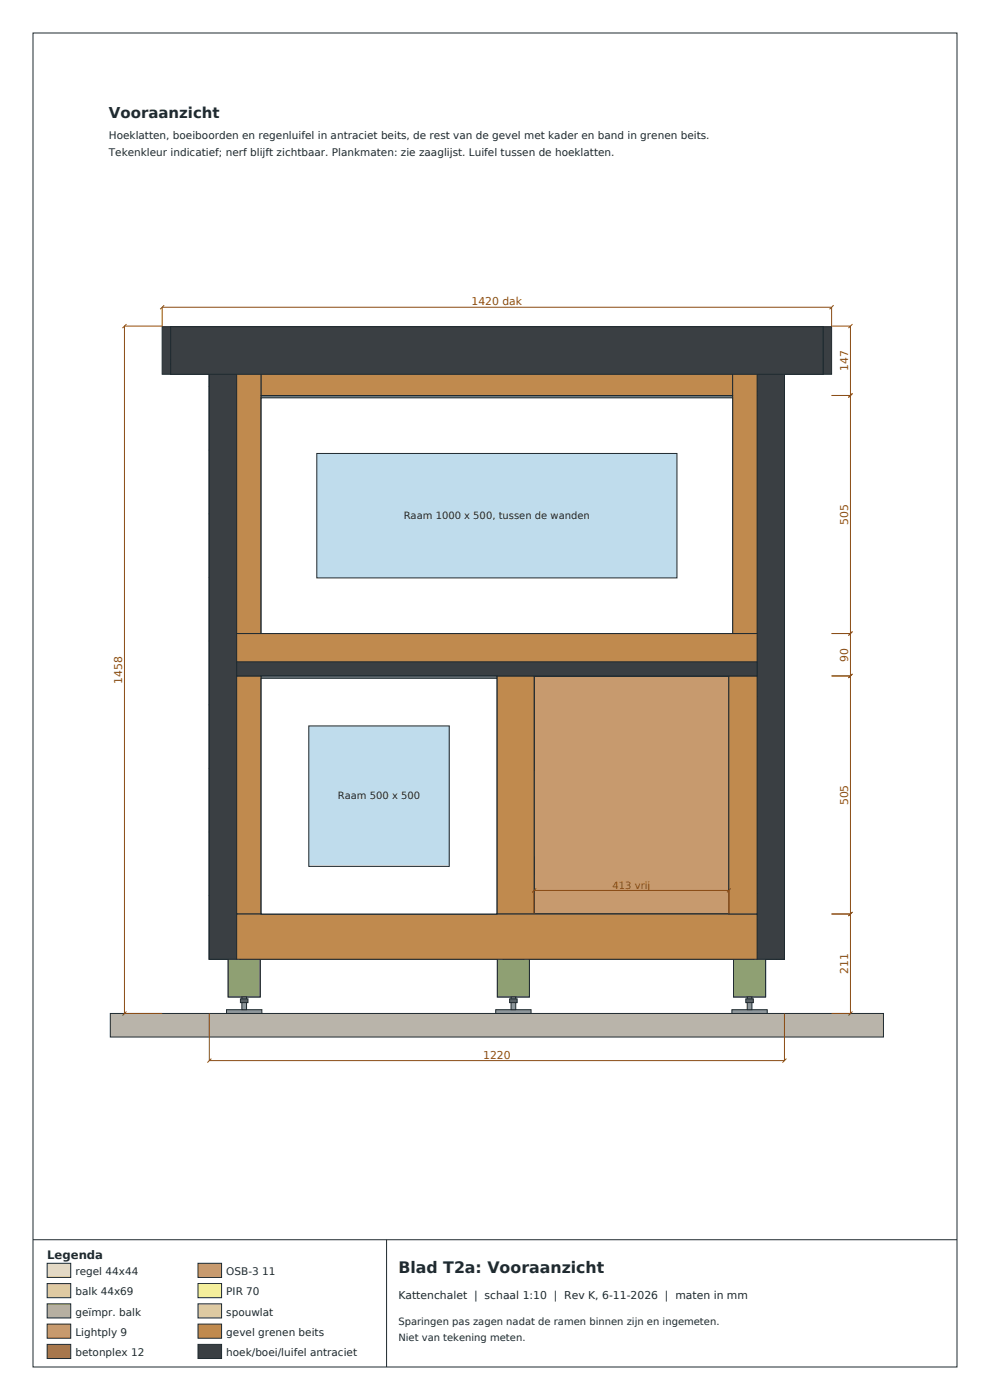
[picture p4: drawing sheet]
<svg xmlns="http://www.w3.org/2000/svg" width="210mm" height="297mm" viewBox="0 0 210 297" stroke-linecap="round" stroke-linejoin="round" font-family="sans-serif">
<g fill="#3a3f43" stroke="#1f2a30" stroke-width=".21">
<path d="M34.4 69.3h1.8v10.1h-1.8z" fill-rule="evenodd"/>
<path d="M174.6 69.3h1.8v10.1h-1.8z" fill-rule="evenodd"/>
<path d="M36.2 72.2h138.4v7.2h-138.4z" fill-rule="evenodd"/>
</g>
<g fill="#e3c992" stroke="#1f2a30" stroke-width=".21">
<path d="M48.4 70.4h4.4v5.7h-4.4z" fill-rule="evenodd"/>
<path d="M84.9 70.4h4.4v5.7h-4.4z" fill-rule="evenodd"/>
<path d="M121.5 70.4h4.4v5.7h-4.4z" fill-rule="evenodd"/>
<path d="M158 70.4h4.4v5.7h-4.4z" fill-rule="evenodd"/>
<path d="M36.2 70.4h4.4v5.7h-4.4z" fill-rule="evenodd"/>
<path d="M170.2 70.4h4.4v5.7h-4.4z" fill-rule="evenodd"/>
</g>
<path d="M36.2 69.3h138.4v1.1h-138.4z" fill-rule="evenodd" fill="#cfae78" stroke="#1f2a30" stroke-width=".21"/>
<g fill="#a87748" stroke="#1f2a30" stroke-width=".21">
<path d="M36.2 76.1h138.4v1.2h-138.4z" fill-rule="evenodd"/>
<path d="M36.2 76.1h6.7v1.2h-6.7z" fill-rule="evenodd"/>
<path d="M167.9 76.1h6.7v1.2h-6.7z" fill-rule="evenodd"/>
</g>
<g fill="#c08a4e" stroke="#1f2a30" stroke-width=".21">
<path d="M50.2 190h110.4v13.5h-110.4z" fill-rule="evenodd"/>
<path d="M50.2 176.5h110.4v13.5h-110.4z" fill-rule="evenodd"/>
<path d="M50.2 163h110.4v13.5h-110.4z" fill-rule="evenodd"/>
<path d="M50.2 149.5h110.4v13.5h-110.4z" fill-rule="evenodd"/>
<path d="M50.2 136h110.4v13.5h-110.4z" fill-rule="evenodd"/>
<path d="M50.2 122.5h110.4v13.5h-110.4z" fill-rule="evenodd"/>
<path d="M50.2 109h110.4v13.5h-110.4z" fill-rule="evenodd"/>
<path d="M50.2 95.5h110.4v13.5h-110.4z" fill-rule="evenodd"/>
<path d="M50.2 82h110.4v13.5h-110.4z" fill-rule="evenodd"/>
<path d="M50.2 77.3h110.4v4.7h-110.4z" fill-rule="evenodd"/>
</g>
<g fill="#3a3f43" stroke="#1f2a30" stroke-width=".21">
<path d="M44.4 77.3h5.8v126.2h-5.8z" fill-rule="evenodd"/>
<path d="M160.6 77.3h5.8v126.2h-5.8z" fill-rule="evenodd"/>
</g>
<g fill="#d8c7a6" stroke="#1f2a30" stroke-width=".21">
<path d="M48.4 77.3h4.4v126.2h-4.4z" fill-rule="evenodd"/>
<path d="M105.5 77.3h4.4v126.2h-4.4z" fill-rule="evenodd"/>
<path d="M158 77.3h4.4v126.2h-4.4z" fill-rule="evenodd"/>
</g>
<g fill="#3a3f43" stroke="#1f2a30" stroke-width=".21">
<path d="M44.4 77.3h1.8v126.2h-1.8z" fill-rule="evenodd"/>
<path d="M164.6 77.3h1.8v126.2h-1.8z" fill-rule="evenodd"/>
</g>
<g fill="#8fa073" stroke="#1f2a30" stroke-width=".21">
<path d="M48.4 202h6.8v9.5h-6.8z" fill-rule="evenodd"/>
<path d="M105.5 202h6.8v9.5h-6.8z" fill-rule="evenodd"/>
<path d="M155.6 202h6.8v9.5h-6.8z" fill-rule="evenodd"/>
</g>
<path d="M48.4 195.1h114v6.9h-114z" fill-rule="evenodd" fill="#a9b78a" stroke="#1f2a30" stroke-width=".21"/>
<path d="M48.4 193.9h114v1.2h-114z" fill-rule="evenodd" fill="#a87748" stroke="#1f2a30" stroke-width=".21"/>
<g fill="#cfae78" stroke="#1f2a30" stroke-width=".21">
<path d="M55.2 202h50.3v1.1h-50.3z" fill-rule="evenodd"/>
<path d="M112.3 202h43.3v1.1h-43.3z" fill-rule="evenodd"/>
</g>
<g fill="#e3c992" stroke="#1f2a30" stroke-width=".21">
<path d="M48.4 189.5h114v4.4h-114z" fill-rule="evenodd"/>
<path d="M48.4 143.4h114v4.4h-114z" fill-rule="evenodd"/>
<path d="M48.4 147.8h4.4v41.7h-4.4z" fill-rule="evenodd"/>
<path d="M105.5 147.8h4.4v41.7h-4.4z" fill-rule="evenodd"/>
<path d="M158 147.8h4.4v41.7h-4.4z" fill-rule="evenodd"/>
</g>
<g fill="#f4ef9c" stroke="#1f2a30" stroke-width=".21">
<path d="M52.8 147.8h52.7v41.7h-52.7z" fill-rule="evenodd"/>
<path d="M109.9 147.8h48.1v41.7h-48.1z" fill-rule="evenodd"/>
</g>
<path d="M48.4 134.4h114v1.2h-114z" fill-rule="evenodd" fill="#a87748" stroke="#1f2a30" stroke-width=".21"/>
<path d="M48.4 142.5h114v.9h-114z" fill-rule="evenodd" fill="#c79a6e" stroke="#1f2a30" stroke-width=".21"/>
<g fill="#e3c992" stroke="#1f2a30" stroke-width=".21">
<path d="M48.4 135.6h114v6.9h-114z" fill-rule="evenodd"/>
<path d="M48.4 130h114v4.4h-114z" fill-rule="evenodd"/>
<path d="M48.4 83.9h114v4.4h-114z" fill-rule="evenodd"/>
<path d="M48.4 88.3h4.4v41.7h-4.4z" fill-rule="evenodd"/>
<path d="M105.5 88.3h4.4v41.7h-4.4z" fill-rule="evenodd"/>
<path d="M158 88.3h4.4v41.7h-4.4z" fill-rule="evenodd"/>
</g>
<g fill="#f4ef9c" stroke="#1f2a30" stroke-width=".21">
<path d="M52.8 88.3h52.7v41.7h-52.7z" fill-rule="evenodd"/>
<path d="M109.9 88.3h48.1v41.7h-48.1z" fill-rule="evenodd"/>
</g>
<path d="M48.4 83h114v.9h-114z" fill-rule="evenodd" fill="#c79a6e" stroke="#1f2a30" stroke-width=".21"/>
<g fill="#e3c992" stroke="#1f2a30" stroke-width=".21">
<path d="M48.4 76.1h114v6.9h-114z" fill-rule="evenodd"/>
<path d="M40.6 70.4h7.8v5.7h-7.8z" fill-rule="evenodd"/>
<path d="M162.4 70.4h7.8v5.7h-7.8z" fill-rule="evenodd"/>
</g>
<g fill="#c08a4e" stroke="#1f2a30" stroke-width=".21">
<path d="M44.4 190h1.8v13.5h-1.8z" fill-rule="evenodd"/>
<path d="M164.6 190h1.8v13.5h-1.8z" fill-rule="evenodd"/>
<path d="M44.4 176.5h1.8v13.5h-1.8z" fill-rule="evenodd"/>
<path d="M164.6 176.5h1.8v13.5h-1.8z" fill-rule="evenodd"/>
<path d="M44.4 163h1.8v13.5h-1.8z" fill-rule="evenodd"/>
<path d="M164.6 163h1.8v13.5h-1.8z" fill-rule="evenodd"/>
<path d="M44.4 149.5h1.8v13.5h-1.8z" fill-rule="evenodd"/>
<path d="M164.6 149.5h1.8v13.5h-1.8z" fill-rule="evenodd"/>
<path d="M44.4 136h1.8v13.5h-1.8z" fill-rule="evenodd"/>
<path d="M164.6 136h1.8v13.5h-1.8z" fill-rule="evenodd"/>
<path d="M44.4 122.5h1.8v13.5h-1.8z" fill-rule="evenodd"/>
<path d="M164.6 122.5h1.8v13.5h-1.8z" fill-rule="evenodd"/>
<path d="M44.4 109h1.8v13.5h-1.8z" fill-rule="evenodd"/>
<path d="M164.6 109h1.8v13.5h-1.8z" fill-rule="evenodd"/>
<path d="M44.4 95.5h1.8v13.5h-1.8z" fill-rule="evenodd"/>
<path d="M164.6 95.5h1.8v13.5h-1.8z" fill-rule="evenodd"/>
<path d="M44.4 82h1.8v13.5h-1.8z" fill-rule="evenodd"/>
<path d="M164.6 82h1.8v13.5h-1.8z" fill-rule="evenodd"/>
<path d="M44.4 77.3h1.8v4.7h-1.8z" fill-rule="evenodd"/>
<path d="M164.6 77.3h1.8v4.7h-1.8z" fill-rule="evenodd"/>
</g>
<g fill="#d8c7a6" stroke="#1f2a30" stroke-width=".21">
<path d="M46.2 77.3h2.2v126.2h-2.2z" fill-rule="evenodd"/>
<path d="M162.4 77.3h2.2v126.2h-2.2z" fill-rule="evenodd"/>
</g>
<g fill="#a9b78a" stroke="#1f2a30" stroke-width=".21">
<path d="M48.4 195.1h4.4v6.9h-4.4z" fill-rule="evenodd"/>
<path d="M105.5 195.1h4.4v6.9h-4.4z" fill-rule="evenodd"/>
<path d="M158 195.1h4.4v6.9h-4.4z" fill-rule="evenodd"/>
</g>
<g fill="#f4ef9c" stroke="#1f2a30" stroke-width=".21">
<path d="M52.8 195.1h52.7v6.9h-52.7z" fill-rule="evenodd"/>
<path d="M109.9 195.1h48.1v6.9h-48.1z" fill-rule="evenodd"/>
</g>
<g fill="#e3c992" stroke="#1f2a30" stroke-width=".21">
<path d="M48.4 135.6h4.4v6.9h-4.4z" fill-rule="evenodd"/>
<path d="M80.9 135.6h4.4v6.9h-4.4z" fill-rule="evenodd"/>
<path d="M105.5 135.6h4.4v6.9h-4.4z" fill-rule="evenodd"/>
<path d="M158 135.6h4.4v6.9h-4.4z" fill-rule="evenodd"/>
<path d="M52.8 135.6h2.5v6.9h-2.5z" fill-rule="evenodd"/>
</g>
<g fill="#f4ef9c" stroke="#1f2a30" stroke-width=".21">
<path d="M55.3 135.6h25.6v6.9h-25.6z" fill-rule="evenodd"/>
<path d="M85.3 135.6h20.2v6.9h-20.2z" fill-rule="evenodd"/>
<path d="M109.9 135.6h48.1v6.9h-48.1z" fill-rule="evenodd"/>
</g>
<g fill="#e3c992" stroke="#1f2a30" stroke-width=".21">
<path d="M48.4 76.1h4.4v6.9h-4.4z" fill-rule="evenodd"/>
<path d="M84.9 76.1h4.4v6.9h-4.4z" fill-rule="evenodd"/>
<path d="M121.5 76.1h4.4v6.9h-4.4z" fill-rule="evenodd"/>
<path d="M158 76.1h4.4v6.9h-4.4z" fill-rule="evenodd"/>
</g>
<g fill="#f4ef9c" stroke="#1f2a30" stroke-width=".21">
<path d="M52.8 76.1h32.1v6.9h-32.1z" fill-rule="evenodd"/>
<path d="M89.3 76.1h32.2v6.9h-32.2z" fill-rule="evenodd"/>
<path d="M125.9 76.1h32.1v6.9h-32.1z" fill-rule="evenodd"/>
</g>
<path d="M48.4 202h114v1.1h-114z" fill-rule="evenodd" fill="#cfae78" stroke="#1f2a30" stroke-width=".21"/>
<g fill="#c79a6e" stroke="#1f2a30" stroke-width=".21">
<path d="M48.4 143.4h114v50.5h-114z" fill-rule="evenodd"/>
<path d="M48.4 83.9h114v50.5h-114z" fill-rule="evenodd"/>
</g>
<g fill="#e3c992" stroke="#1f2a30" stroke-width=".21">
<path d="M48.4 189.5h6.9v4.4h-6.9z" fill-rule="evenodd"/>
<path d="M48.4 143.4h6.9v4.4h-6.9z" fill-rule="evenodd"/>
<path d="M48.4 147.8h6.9v41.7h-6.9z" fill-rule="evenodd"/>
</g>
<path d="M55.3 143.4h.9v50.5h-.9z" fill-rule="evenodd" fill="#c79a6e" stroke="#1f2a30" stroke-width=".21"/>
<g fill="#e3c992" stroke="#1f2a30" stroke-width=".21">
<path d="M105.5 143.4h6.9v4.4h-6.9z" fill-rule="evenodd"/>
<path d="M105.5 147.8h6.9v46.1h-6.9z" fill-rule="evenodd"/>
</g>
<g fill="#c79a6e" stroke="#1f2a30" stroke-width=".21">
<path d="M104.6 143.4h.9v50.5h-.9z" fill-rule="evenodd"/>
<path d="M112.4 143.4h.9v50.5h-.9z" fill-rule="evenodd"/>
</g>
<g fill="#e3c992" stroke="#1f2a30" stroke-width=".21">
<path d="M155.5 189.5h6.9v4.4h-6.9z" fill-rule="evenodd"/>
<path d="M155.5 143.4h6.9v4.4h-6.9z" fill-rule="evenodd"/>
<path d="M155.5 147.8h6.9v41.7h-6.9z" fill-rule="evenodd"/>
</g>
<path d="M154.6 143.4h.9v50.5h-.9z" fill-rule="evenodd" fill="#c79a6e" stroke="#1f2a30" stroke-width=".21"/>
<g fill="#e3c992" stroke="#1f2a30" stroke-width=".21">
<path d="M48.4 130h6.9v4.4h-6.9z" fill-rule="evenodd"/>
<path d="M48.4 83.9h6.9v4.4h-6.9z" fill-rule="evenodd"/>
<path d="M48.4 88.3h6.9v41.7h-6.9z" fill-rule="evenodd"/>
</g>
<path d="M55.3 83.9h.9v50.5h-.9z" fill-rule="evenodd" fill="#c79a6e" stroke="#1f2a30" stroke-width=".21"/>
<g fill="#e3c992" stroke="#1f2a30" stroke-width=".21">
<path d="M155.5 130h6.9v4.4h-6.9z" fill-rule="evenodd"/>
<path d="M155.5 83.9h6.9v4.4h-6.9z" fill-rule="evenodd"/>
<path d="M155.5 88.3h6.9v41.7h-6.9z" fill-rule="evenodd"/>
</g>
<path d="M154.6 83.9h.9v50.5h-.9z" fill-rule="evenodd" fill="#c79a6e" stroke="#1f2a30" stroke-width=".21"/>
<g fill="#a87748" stroke="#1f2a30" stroke-width=".21">
<path d="M56.2 134.4h1.2v59.5h-1.2z" fill-rule="evenodd"/>
<path d="M79.7 134.4h1.2v59.5h-1.2z" fill-rule="evenodd"/>
<path d="M56.2 184h24.7v1.2h-24.7z" fill-rule="evenodd"/>
</g>
<path d="M48.4 147.8h6.9v41.7h-6.9z" fill-rule="evenodd" fill="#f4ef9c" stroke="#1f2a30" stroke-width=".21"/>
<path d="M105.5 158.5h6.9v4.4h-6.9z" fill-rule="evenodd" fill="#e3c992" stroke="#1f2a30" stroke-width=".21"/>
<path d="M105.5 147.8h6.9v10.7h-6.9z" fill-rule="evenodd" fill="#f4ef9c" stroke="#1f2a30" stroke-width=".21"/>
<g fill="#c79a6e" stroke="#1f2a30" stroke-width=".21">
<path d="M104.6 143.4h.9v19.5h-.9z" fill-rule="evenodd"/>
<path d="M111.5 162.9h.9v31h-.9z" fill-rule="evenodd"/>
</g>
<g fill="#f4ef9c" stroke="#1f2a30" stroke-width=".21">
<path d="M155.5 147.8h6.9v41.7h-6.9z" fill-rule="evenodd"/>
<path d="M48.4 88.3h6.9v41.7h-6.9z" fill-rule="evenodd"/>
<path d="M155.5 88.3h6.9v41.7h-6.9z" fill-rule="evenodd"/>
</g>
<g fill="#c79a6e" stroke="#1f2a30" stroke-width=".21">
<path d="M112.4 181.9h.9v12h-.9z" fill-rule="evenodd"/>
<path d="M112.4 143.4h.9v20h-.9z" fill-rule="evenodd"/>
<path d="M111.5 181.9h.9v12h-.9z" fill-rule="evenodd"/>
<path d="M111.5 162.9h.9v.5h-.9z" fill-rule="evenodd"/>
<path d="M112.4 192.4h.9v1.5h-.9z" fill-rule="evenodd"/>
<path d="M112.4 181.9h.9v3.5h-.9z" fill-rule="evenodd"/>
<path d="M112.4 143.4h.9v20h-.9z" fill-rule="evenodd"/>
<path d="M111.5 192.4h.9v1.5h-.9z" fill-rule="evenodd"/>
<path d="M111.5 181.9h.9v3.5h-.9z" fill-rule="evenodd"/>
<path d="M111.5 162.9h.9v.5h-.9z" fill-rule="evenodd"/>
</g>
<g fill="#a87748" stroke="#1f2a30" stroke-width=".21">
<path d="M78.5 145.2h1.2v48.7h-1.2z" fill-rule="evenodd"/>
<path d="M56.2 174.1h24.7v1.2h-24.7z" fill-rule="evenodd"/>
</g>
<path d="M55.3 135.6h25.6v6.9h-25.6z" fill-rule="evenodd" fill="#e3c992" stroke="#1f2a30" stroke-width=".21"/>
<g fill="#c79a6e" stroke="#1f2a30" stroke-width=".21">
<path d="M112.4 181.9h.9v12h-.9z" fill-rule="evenodd"/>
<path d="M112.4 143.4h.9v20h-.9z" fill-rule="evenodd"/>
<path d="M111.5 181.9h.9v12h-.9z" fill-rule="evenodd"/>
<path d="M111.5 162.9h.9v.5h-.9z" fill-rule="evenodd"/>
<path d="M112.4 143.4h.9v50.5h-.9z" fill-rule="evenodd"/>
<path d="M111.5 162.9h.9v31h-.9z" fill-rule="evenodd"/>
</g>
<g fill="#a87748" stroke="#1f2a30" stroke-width=".21">
<path d="M48.4 134.4h7.8v1.2h-7.8z" fill-rule="evenodd"/>
<path d="M80.9 134.4h81.5v1.2h-81.5z" fill-rule="evenodd"/>
</g>
<g fill="#c79a6e" stroke="#1f2a30" stroke-width=".21">
<path d="M48.4 142.5h7.8v.9h-7.8z" fill-rule="evenodd"/>
<path d="M80.9 142.5h81.5v.9h-81.5z" fill-rule="evenodd"/>
<path d="M55.3 135.6h.9v6.9h-.9z" fill-rule="evenodd"/>
</g>
<g fill="#e3c992" stroke="#1f2a30" stroke-width=".21">
<path d="M105.5 189.5h6.9v4.4h-6.9z" fill-rule="evenodd"/>
<path d="M105.5 147.8h6.9v41.7h-6.9z" fill-rule="evenodd"/>
</g>
<path d="M104.6 143.4h.9v50.5h-.9z" fill-rule="evenodd" fill="#c79a6e" stroke="#1f2a30" stroke-width=".21"/>
<path d="M56.2 164.2h24.7v1.2h-24.7z" fill-rule="evenodd" fill="#a87748" stroke="#1f2a30" stroke-width=".21"/>
<g fill="#e3c992" stroke="#1f2a30" stroke-width=".21">
<path d="M40.6 70.4h7.8v5.7h-7.8z" fill-rule="evenodd"/>
<path d="M162.4 70.4h7.8v5.7h-7.8z" fill-rule="evenodd"/>
</g>
<g fill="#d8c7a6" stroke="#1f2a30" stroke-width=".21">
<path d="M46.2 77.3h2.2v126.2h-2.2z" fill-rule="evenodd"/>
<path d="M162.4 77.3h2.2v126.2h-2.2z" fill-rule="evenodd"/>
</g>
<path d="M105.5 147.8h6.9v41.7h-6.9z" fill-rule="evenodd" fill="#f4ef9c" stroke="#1f2a30" stroke-width=".21"/>
<g fill="#a87748" stroke="#1f2a30" stroke-width=".21">
<path d="M56.2 154.2h24.7v1.2h-24.7z" fill-rule="evenodd"/>
<path d="M56.2 144.3h24.7v1.2h-24.7z" fill-rule="evenodd"/>
</g>
<g fill="#e3c992" stroke="#1f2a30" stroke-width=".21">
<path d="M48.4 147.8h6.9v41.7h-6.9z" fill-rule="evenodd"/>
<path d="M105.5 147.8h6.9v41.7h-6.9z" fill-rule="evenodd"/>
<path d="M48.4 88.3h6.9v41.7h-6.9z" fill-rule="evenodd"/>
<path d="M155.5 88.3h6.9v41.7h-6.9z" fill-rule="evenodd"/>
</g>
<g fill="#8fa073" stroke="#1f2a30" stroke-width=".21">
<path d="M48.4 202h6.8v9.5h-6.8z" fill-rule="evenodd"/>
<path d="M105.5 202h6.8v9.5h-6.8z" fill-rule="evenodd"/>
<path d="M155.6 202h6.8v9.5h-6.8z" fill-rule="evenodd"/>
</g>
<g fill="#cfae78" stroke="#1f2a30" stroke-width=".21">
<path d="M55.2 202h50.3v1.1h-50.3z" fill-rule="evenodd"/>
<path d="M112.3 202h43.3v1.1h-43.3z" fill-rule="evenodd"/>
</g>
<path d="M48.4 134.4h114v1.2h-114z" fill-rule="evenodd" fill="#a87748" stroke="#1f2a30" stroke-width=".21"/>
<g fill="#c79a6e" stroke="#1f2a30" stroke-width=".21">
<path d="M48.4 142.5h114v.9h-114z" fill-rule="evenodd"/>
<path d="M56.2 135.6h24.7v6.9h-24.7z" fill-rule="evenodd"/>
</g>
<path d="M48.4 195.1h114v6.9h-114z" fill-rule="evenodd" fill="#a9b78a" stroke="#1f2a30" stroke-width=".21"/>
<g fill="#e3c992" stroke="#1f2a30" stroke-width=".21">
<path d="M48.4 143.4h6.9v50.5h-6.9z" fill-rule="evenodd"/>
<path d="M105.5 143.4h6.9v50.5h-6.9z" fill-rule="evenodd"/>
<path d="M155.5 147.8h6.9v41.7h-6.9z" fill-rule="evenodd"/>
<path d="M48.4 135.6h114v6.9h-114z" fill-rule="evenodd"/>
<path d="M48.4 83.9h6.9v50.5h-6.9z" fill-rule="evenodd"/>
<path d="M155.5 83.9h6.9v50.5h-6.9z" fill-rule="evenodd"/>
<path d="M48.4 76.1h114v6.9h-114z" fill-rule="evenodd"/>
<path d="M40.6 70.4h7.8v5.7h-7.8z" fill-rule="evenodd"/>
<path d="M162.4 70.4h7.8v5.7h-7.8z" fill-rule="evenodd"/>
</g>
<g fill="#d8c7a6" stroke="#1f2a30" stroke-width=".21">
<path d="M46.2 77.3h2.2v126.2h-2.2z" fill-rule="evenodd"/>
<path d="M162.4 77.3h2.2v126.2h-2.2z" fill-rule="evenodd"/>
</g>
<g fill="#3a3f43" stroke="#1f2a30" stroke-width=".21">
<path d="M44.4 77.3h1.8v126.2h-1.8z" fill-rule="evenodd"/>
<path d="M164.6 77.3h1.8v126.2h-1.8z" fill-rule="evenodd"/>
</g>
<g fill="#d8c7a6" stroke="#1f2a30" stroke-width=".21">
<path d="M50.9 77.3h4.4v126.2h-4.4z" fill-rule="evenodd"/>
<path d="M155.5 77.3h4.4v126.2h-4.4z" fill-rule="evenodd"/>
<path d="M106.7 138.8h4.4v64.7h-4.4z" fill-rule="evenodd"/>
<path d="M55.3 79.5h100.2v4.4h-100.2z" fill-rule="evenodd"/>
<path d="M55.3 134.4h100.2v4.4h-100.2z" fill-rule="evenodd"/>
<path d="M55.3 193.9h50.2v4.4h-50.2z" fill-rule="evenodd"/>
<path d="M112.4 193.9h43.1v4.4h-43.1z" fill-rule="evenodd"/>
</g>
<g fill="#3a3f43" stroke="#1f2a30" stroke-width=".21">
<path d="M44.4 77.3h5.8v126.2h-5.8z" fill-rule="evenodd"/>
<path d="M160.6 77.3h5.8v126.2h-5.8z" fill-rule="evenodd"/>
</g>
<g fill="#c08a4e" stroke="#1f2a30" stroke-width=".21">
<path d="M50.2 77.3h5.2v57.1h-5.2z" fill-rule="evenodd"/>
<path d="M155.4 77.3h5.2v57.1h-5.2z" fill-rule="evenodd"/>
<path d="M55.4 77.3h100v6.6h-100z" fill-rule="evenodd"/>
<path d="M50.2 134.4h110.4v9h-110.4z" fill-rule="evenodd"/>
<path d="M50.2 143.4h5.2v50.5h-5.2z" fill-rule="evenodd"/>
<path d="M105.4 143.4h7.9v50.5h-7.9z" fill-rule="evenodd"/>
<path d="M50.2 193.9h110.4v9.6h-110.4z" fill-rule="evenodd"/>
<path d="M154.6 143.4h6v50.5h-6z" fill-rule="evenodd"/>
</g>
<path d="M50.2 140.4h110.4v3h-110.4z" fill-rule="evenodd" fill="#3a3f43" stroke="#1f2a30" stroke-width=".21"/>
<path d="M36.2 76.1h138.4v1.2h-138.4z" fill-rule="evenodd" fill="#a87748" stroke="#1f2a30" stroke-width=".21"/>
<path d="M36.2 69.3h138.4v10.1h-138.4z" fill-rule="evenodd" fill="#3a3f43" stroke="#1f2a30" stroke-width=".21"/>
<path d="M55.4 83.9h100v50.5h-100z" fill-rule="evenodd" fill="#6a7780" stroke="#1f2a30" stroke-width=".21"/>
<path d="M55.4 84.4h100v50h-100z" fill-rule="evenodd" fill="#fff" stroke="#1f2a30" stroke-width=".21"/>
<path d="M67.2 96.2h76.4v26.4h-76.4z" fill-rule="evenodd" fill="#bfdcec" stroke="#1f2a30" stroke-width=".21"/>
<path d="M55.4 143.4h50v50.5h-50z" fill-rule="evenodd" fill="#6a7780" stroke="#1f2a30" stroke-width=".21"/>
<path d="M55.4 143.9h50v50h-50z" fill-rule="evenodd" fill="#fff" stroke="#1f2a30" stroke-width=".21"/>
<path d="M65.5 154h29.8v29.8h-29.8z" fill-rule="evenodd" fill="#bfdcec" stroke="#1f2a30" stroke-width=".21"/>
<path d="M23.4 215h164v5h-164z" fill-rule="evenodd" fill="#b9b4aa" stroke="#1f2a30" stroke-width=".21"/>
<g fill="#8d979c" stroke="#1f2a30" stroke-width=".21">
<path d="M48.1 214.2h7.5v.8h-7.5z" fill-rule="evenodd"/>
<path d="M51.3 211.5h1v2.7h-1z" fill-rule="evenodd"/>
</g>
<path d="M51 211.9h1.6v.8h-1.6z" fill-rule="evenodd" fill="#5a6268" stroke="#1f2a30" stroke-width=".21"/>
<g fill="#8d979c" stroke="#1f2a30" stroke-width=".21">
<path d="M105.2 214.2h7.5v.8h-7.5z" fill-rule="evenodd"/>
<path d="M108.4 211.5h1v2.7h-1z" fill-rule="evenodd"/>
</g>
<path d="M108.1 211.9h1.6v.8h-1.6z" fill-rule="evenodd" fill="#5a6268" stroke="#1f2a30" stroke-width=".21"/>
<g fill="#8d979c" stroke="#1f2a30" stroke-width=".21">
<path d="M155.2 214.2h7.5v.8h-7.5z" fill-rule="evenodd"/>
<path d="M158.5 211.5h1v2.7h-1z" fill-rule="evenodd"/>
</g>
<path d="M158.2 211.9h1.6v.8h-1.6z" fill-rule="evenodd" fill="#5a6268" stroke="#1f2a30" stroke-width=".21"/>
<g fill="none" stroke="#8a4b14" stroke-width=".21">
<path d="M26.8 68.8l-.8 .8M34.8 64.8l-.8 .8M176.8 64.8l-.8 .8M180.8 68.8l-.8 .8M176.4 83.9h4M180.8 83.5l-.8 .8M176.4 134.4h4M180.8 134l-.8 .8M176.4 143.4h4M180.8 143l-.8 .8M113.3 193.9v-5h41.3v5M113.7 188.5l-.8 .8"/>
<path d="M155 188.5l-.8 .8M176.4 193.9h4M180.8 193.5l-.8 .8M26.8 214.6l-.8 .8M34.4 215h-8v-145.8h8v-4h142v4h4v145.8h-4M44.4 215v10h122v-10M180.8 214.6l-.8 .8M44.8 224.6l-.8 .8M166.8 224.6l-.8 .8"/>
</g>
<path d="M7 7h196v283h-196zM7 263h196M82 263v27" fill="none" stroke="#1f2a30" stroke-width=".21"/>
<path d="M10 268h5v3h-5z" fill-rule="evenodd" fill="#ecd9b0" stroke="#1f2a30" stroke-width=".21"/>
<path d="M10 272.3h5v3h-5z" fill-rule="evenodd" fill="#e3c992" stroke="#1f2a30" stroke-width=".21"/>
<path d="M10 276.6h5v3h-5z" fill-rule="evenodd" fill="#a9b78a" stroke="#1f2a30" stroke-width=".21"/>
<path d="M10 280.9h5v3h-5z" fill-rule="evenodd" fill="#c79a6e" stroke="#1f2a30" stroke-width=".21"/>
<path d="M10 285.2h5v3h-5z" fill-rule="evenodd" fill="#a87748" stroke="#1f2a30" stroke-width=".21"/>
<path d="M42 268h5v3h-5z" fill-rule="evenodd" fill="#cfae78" stroke="#1f2a30" stroke-width=".21"/>
<path d="M42 272.3h5v3h-5z" fill-rule="evenodd" fill="#f4ef9c" stroke="#1f2a30" stroke-width=".21"/>
<path d="M42 276.6h5v3h-5z" fill-rule="evenodd" fill="#d8c7a6" stroke="#1f2a30" stroke-width=".21"/>
<path d="M42 280.9h5v3h-5z" fill-rule="evenodd" fill="#c08a4e" stroke="#1f2a30" stroke-width=".21"/>
<path d="M42 285.2h5v3h-5z" fill-rule="evenodd" fill="#3a3f43" stroke="#1f2a30" stroke-width=".21"/>
<text font-size="3.4" fill="#1f2a30" x="84.5" y="270">Blad T2a: Vooraanzicht</text>
<text font-size="3.2" fill="#1f2a30" x="23.1" y="25">Vooraanzicht</text>
<text font-size="2.5" fill="#1f2a30" x="10" y="267">Legenda</text>
<g font-size="2.3" fill="#8a4b14">
<text x="100" y="64.8">1420 dak</text>
<text x="179.9" y="78.7" transform="rotate(-90 179.9 78.7)">147</text>
<text x="179.9" y="111.3" transform="rotate(-90 179.9 111.3)">505</text>
<text x="179.9" y="140.4" transform="rotate(-90 179.9 140.4)">90</text>
<text x="25.9" y="145" transform="rotate(-90 25.9 145)">1458</text>
<text x="179.9" y="170.8" transform="rotate(-90 179.9 170.8)">505</text>
<text x="179.9" y="206.6" transform="rotate(-90 179.9 206.6)">211</text>
<text x="102.5" y="224.6">1220</text>
</g>
<text font-size="2.3" fill="#1f2a30" x="84.5" y="275.5">Kattenchalet | schaal 1:10 | Rev K, 6-11-2026 | maten in mm</text>
<g font-size="2.2" fill="#1f2a30">
<text x="23.1" y="29.5">Hoeklatten, boeiboorden en regenluifel in antraciet beits, de rest van de gevel met kader en band in grenen beits.</text>
<text x="23.1" y="33">Tekenkleur indicatief; nerf blijft zichtbaar. Plankmaten: zie zaaglijst. Luifel tussen de hoeklatten.</text>
<text x="16" y="270.5">regel 44x44</text>
<text x="16" y="274.8">balk 44x69</text>
<text x="48" y="270.5">OSB-3 11</text>
<text x="48" y="274.8">PIR 70</text>
<text x="16" y="279.1">geïmpr. balk</text>
<text x="48" y="279.1">spouwlat</text>
<text x="16" y="283.4">Lightply 9</text>
<text x="16" y="287.7">betonplex 12</text>
<text x="48" y="283.4">gevel grenen beits</text>
<text x="48" y="287.7">hoek/boei/luifel antraciet</text>
</g>
<g font-size="2.1" fill="#1f2a30">
<text x="85.6" y="110.1">Raam 1000 x 500, tussen de wanden</text>
<text x="71.7" y="169.6">Raam 500 x 500</text>
<text x="84.5" y="281">Sparingen pas zagen nadat de ramen binnen zijn en ingemeten.</text>
<text x="84.5" y="284.5">Niet van tekening meten.</text>
</g>
<text font-size="2.1" fill="#8a4b14" x="129.9" y="188.5">413 vrij</text>
</svg>
